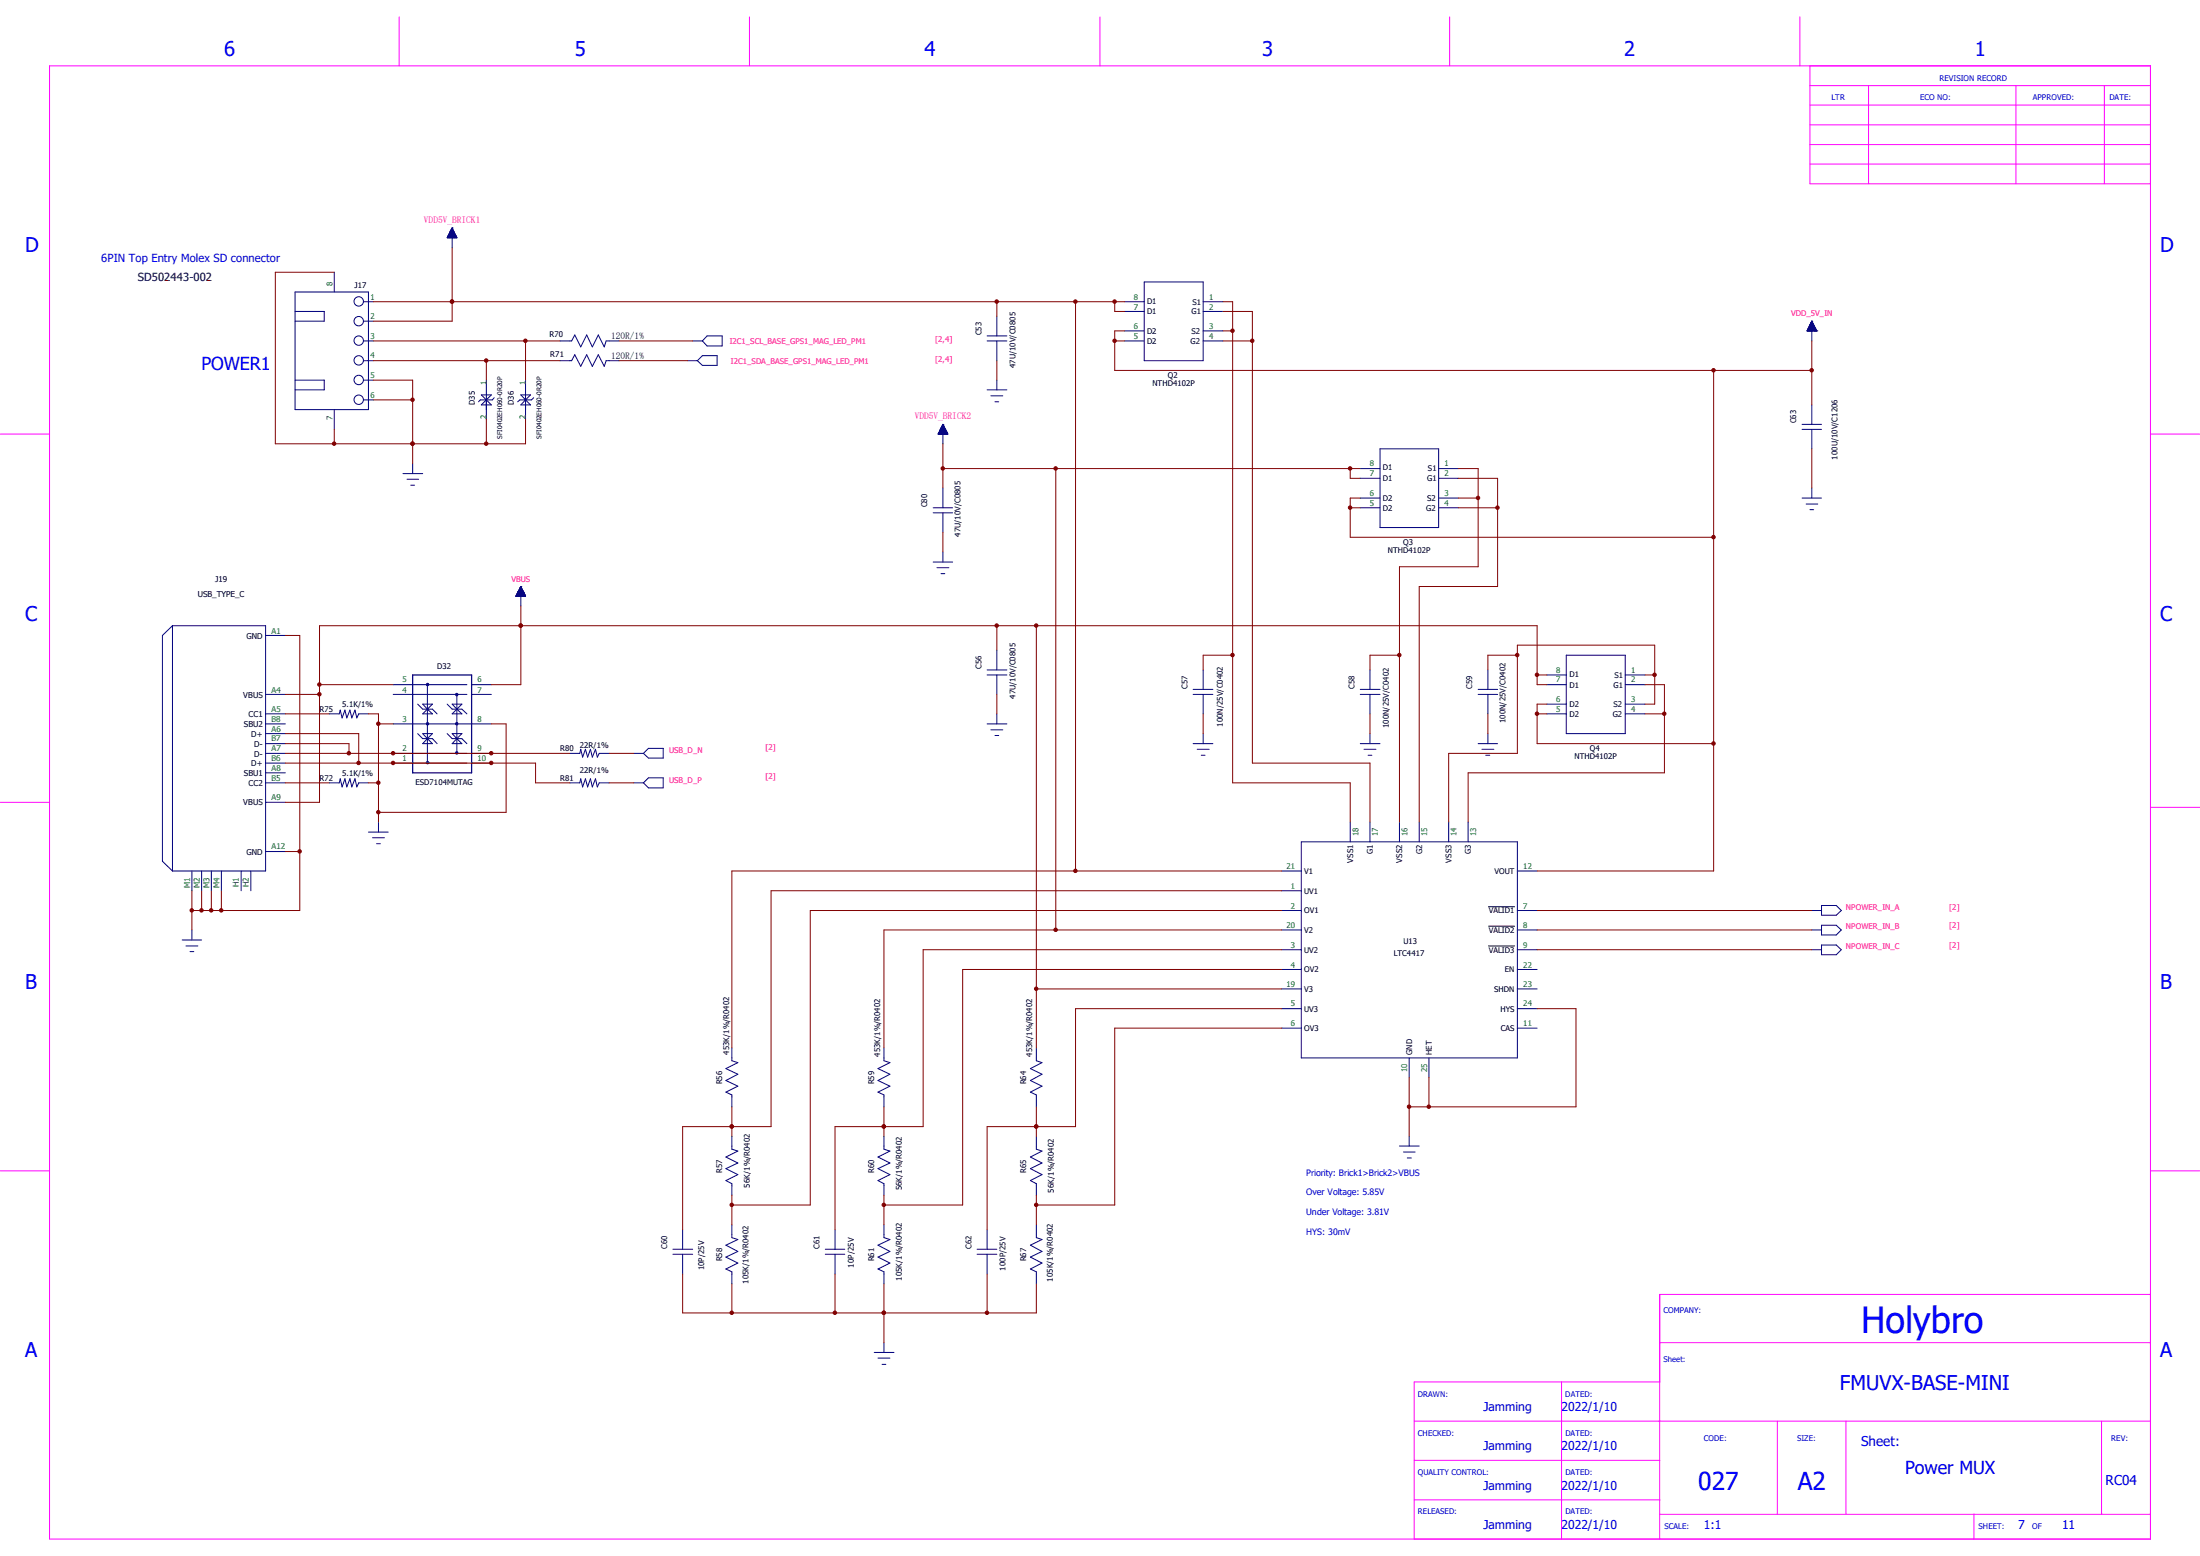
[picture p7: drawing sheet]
<svg xmlns="http://www.w3.org/2000/svg" width="297mm" height="210mm" viewBox="0 0 297 210" stroke-linecap="round" stroke-linejoin="round" font-family="sans-serif">
<g fill="none" stroke="#000080" stroke-width=".14">
<path d="M39.8 39.4h9.9v15.9h-9.9zM45.1 36.7v2.7M60.5 32h1.1M60.5 31.9v.2M60.5 31.9h1.1M60.5 31.8h1.1v.3M60.5 31.8v.3M60.5 31.8h1.1M60.5 31.7h1M60.5 31.7v.4M60.6 31.7h.9M60.6 31.7h.8"/>
<path d="M60.7 31.5h.7v.6M60.7 31.4h.6v.7M60.7 31.3v.8M60.7 31.4h.6M60.7 31.3h.6M60.7 31.2v.9M60.8 31.3h.5M60.8 31.2h.5v.9M60.8 31.2v.9M60.8 31.2h.4M60.9 31.1h.3M60.9 31v1.1"/>
<path d="M60.9 31.1h.3v1M60.9 31h.2M60.9 30.9v1.2M61 30.9h.1M61 30.9h.1v1.2M61 30.8v1.3M61 30.8h.1M61 30.8v2.6M61 30.8l-.6 1.3h1.3M61 30.8l.7 1.3M61.1 31v1.1M61.3 31.3v.8"/>
<path d="M61.4 31.5h-.7v.6M61.4 31.6h-.8v.5M61.4 31.6v.5M61.5 31.7v.4M61.6 32h-1.2v.1M61.6 31.9v.2M61.7 32v.1M154.5 38.1h7.9v10.6h-7.9zM39.8 42h4v1.3h-4M39.8 51.3h4v1.3h-4M45.1 55.3v2.7M49.1 48.7h1.3"/>
<path d="M49.1 40.7h1.3M49.1 46h1.3M49.1 43.3h1.3M49.1 51.3h1.3M49.1 54h1.3M65 53.3l1.3 1.4h-1.3l1.3-1.4zM65.7 51.3v5.3M66.7 53.7l-.2 .3h-1.6l-.3 .2M70.3 53.3h1.3l-.6 .7zM71 54l.6 .7h-1.3zM71 51.3v5.3M72.1 53.7l-.3 .3h-1.6l-.3 .2"/>
<path d="M75.6 48.7h1.6l.4-.8 .8 1.5 .8-1.5 .8 1.5 .8-1.5 .8 1.5 .2-.7h1.8M75.6 46h1.6l.4-.8 .8 1.6 .8-1.6 .8 1.6 .8-1.6 .8 1.6 .2-.8h1.8M92.8 48.7h1.3M93.5 46h1.3M94.8 48h2v1.3h-2l-.7-.6zM95.5 45.3h2v1.4h-2l-.7-.7zM126.7 58.5v.1M126.7 58.5h1.2M126.7 58.5h1.2v.1M126.7 58.4v.2M126.7 58.4h1.1M126.8 58.4h1"/>
<path d="M126.8 58.3h1v.3M126.9 58.1h.8v.5M126.9 58.1v.5M126.9 58.1h.8M126.9 58h.8M126.9 58v.6M127 58h.6M127 57.9v.7M127 57.9h.6M127 57.8h.6v.8M127 57.8h.6M127 57.7v.9"/>
<path d="M127.1 57.7h.4M127.1 57.7v.9M127.2 57.6h.3v1M127.2 57.6h.2M127.2 57.5v1.1M127.2 57.5h.2v1.1M127.3 57.4h.1M127.3 57.3v1.3M127.3 57.3h.1M127.3 57.3v2.6M127.3 57.3l-.6 1.3M127.3 57.3l.7 1.3h-1.3"/>
<path d="M127.3 57.4v1.2M127.4 57.4h-.2v1.2M127.5 57.7v.9M127.6 57.9v.7M127.7 58v.6M127.8 58.2h-1v.4M127.8 58.3h-1v.3M127.8 58.3v.3M127.9 58.5v.1M133.3 46h2.6M133.3 45.3h2.6M133.3 52.6h2.6"/>
<path d="M133.8 53.4h1.6M134.3 54.2h.5M134.6 42.7v2.6M134.6 46v2.7M134.6 51.3v1.3M151.8 40.7h2.7M151.8 42h2.7M151.8 44.7h2.7M151.8 46h2.7M162.4 40.7h2.7M162.4 42h2.7M162.4 44.7h2.7"/>
<path d="M162.4 46h2.7M243.3 58h2.6M243.3 57.3h2.6M244 44.7h.1M244 44.7h1.3M244 44.6h1.2M244 44.6h1.2v.1M244.1 44.5h1.1v.2M244.1 44.4v.3M244.1 44.4h1.1M244.1 44.7v-.3h1v.3M244.1 44.3h1"/>
<path d="M244.1 44.3h1v.4M244.1 44.2v.5M244.2 44.2h.8M244.2 44.2h.8v.5M244.3 44.7v-.7h.6v.7M244.3 44h.6M244.3 43.9h.6v.8M244.3 43.9v.8M244.3 43.9h.6M244.3 43.8v.9M244.4 43.8h.4M244.4 43.7h.4v1"/>
<path d="M244.4 43.7v1M244.5 43.7h.3M244.5 43.6h.2v1.1M244.5 43.6v1.1M244.5 43.6h.2M244.5 43.5h.2v1.2M244.5 43.5v1.2M244.6 43.5h.1M244.6 43.3h.1M244.6 43.3v2.7M244.6 54.7v2.6M244.6 58v2.6"/>
<path d="M244.6 43.3l-.6 1.4M244.6 43.3l.7 1.4M244.6 43.4v1.3M245 44.1h-.8v.6M245.2 44.5h-1.2v.2M245.3 44.7h.1M54.4 63.9h2.7M54.9 64.7h1.6M55.5 65.5h.5M55.7 62.6v1.3M69.9 79.9h.8M69.9 79.8h.8"/>
<path d="M70 79.7h.6M70.1 79.6h.4M70.1 79.5h.4M70.2 79.4h.2M70.2 79.3h.2M70.3 79.2h.1M70.3 79.2v2.6M70.3 79.2l.7 1.3M70.3 79.2l-.7 1.3h1.4M70.4 79.2h-.1v1.3M70.4 79.2v1.3M70.5 79.6h-.4v.9"/>
<path d="M70.5 79.5v1M70.7 79.8h-.7v.7M70.7 79.8v.7M126 68.5h2.6M126 69.2h2.6M126 75.9h2.6M126.5 76.6h1.6M127 77.4h.6M127.3 65.9v2.6M127.3 69.2v2.6M127.3 74.5v1.4M183.6 63.2h2.7"/>
<path d="M183.6 64.6h2.7M183.6 67.2h2.7M183.6 68.5h2.7M186.3 60.6h7.9v10.6h-7.9zM194.2 63.2h2.7M194.2 64.6h2.7M194.2 67.2h2.7M194.2 68.5h2.7M243.3 67.2h2.6M243.8 68h1.6M244.3 68.8h.6M244.6 65.9v1.3"/>
<path d="M23.3 84.5h12.6v33.1h-12.6M23.3 84.5v33.1M23.3 84.5l-1.4 1.3v30.4l1.4 1.4M35.9 99h2.6M35.9 96.4h2.6M35.9 93.7h2.6M35.9 97.7h2.6M35.9 85.8h2.6M44.4 96.4h1.4l.1-.6 .3 1.1 .4-1.1 .2 1.1 .4-1.1 .3 1.1 .4-1.1 .3 1.1 .2-.5h1.3M53.1 92.4h9.9M53.1 93.7h9.9M53.1 97.7h13.2"/>
<path d="M56.4 95l.7 .7h1.3l.6 .7M56.4 99l.7 .7h1.3l.6 .7M57.1 99h1.3l-.7 .7zM57.1 95h1.3l-1.3 1.4h1.3zM57.7 99.7l.7 .7h-1.3zM57.7 92.4v10.6M60.4 95l.6 .7h1.4l.6 .7M60.4 99l.6 .7h1.4l.6 .7M61 99h1.4l-.7 .7zM61 95h1.4l-1.4 1.4h1.4zM61.7 99.7l.7 .7h-1.4zM61.7 93.7v8"/>
<path d="M63.7 92.4h2.6M63.7 93.7h2.6M69.7 80.5h1.3M69.7 80.3h1.2M69.7 80.5v-.2h1.2v.2M69.8 80.3h1.1M69.8 80.5v-.3h1v.3M69.8 80.2h1M69.8 80.5v-.4h1v.4M69.8 80.1h1M69.9 80.5v-.5h.8v.5M69.9 80.5v-.6h.8v.6"/>
<path d="M70.1 80.5v-.8h.5v.8M70.1 80.5v-1h.3v1M70.2 80.5v-1.2h.2v1.2M133.3 91.1h2.6M133.3 90.4h2.6M133.3 97.7h2.6M133.8 98.5h1.6M134.3 99.3h.5M134.6 87.8v2.6M134.6 91.1v2.6M134.6 96.4v1.3M161.1 93.7h2.6"/>
<path d="M161.1 93h2.6M162.4 90.4v2.6M162.4 93.7v2.7M162.4 99v1.4M183.6 93.7h2.7M183.6 93h2.7M185 90.4v2.6M185 93.7v2.7M185 99v1.4M199.6 93.7h2.6M199.6 93h2.6M200.9 90.4v2.6"/>
<path d="M200.9 93.7v2.7M200.9 99v1.4M208.8 91.1h2.7M208.8 92.4h2.7M208.8 95h2.7M208.8 96.4h2.7M211.5 88.4h7.9v10.6h-7.9zM219.4 91.1h2.7M219.4 92.4h2.7M219.4 95h2.7M219.4 96.4h2.7M25.9 117.6v2.6"/>
<path d="M27.2 117.6v2.6M28.5 117.6v2.6M29.9 117.6v2.6M32.6 117.6v2.6M33.9 117.6v2.6M35.9 101.7h2.6M35.9 105.7h2.6M35.9 114.9h2.6M35.9 108.3h2.6M35.9 104.3h2.6M35.9 103h2.6M35.9 100.4h2.6"/>
<path d="M44.4 105.7h1.4l.1-.6 .3 1.1 .4-1.1 .2 1.1 .4-1.1 .3 1.1 .4-1.1 .3 1.1 .2-.5h1.3M49.7 112.3h2.7M50.3 113.1h1.6M50.8 113.9h.6M51.1 111v1.3M53.1 101.7h9.9M53.1 103h9.9M63.7 101.7h2.6M63.7 103h2.6M76.9 101.7h1.4l.1-.6 .3 1.1 .3-1.1 .3 1.1 .4-1.1 .3 1.1 .4-1.1 .2 1.1 .3-.5h1.4M76.9 105.7h1.4l.1-.6 .3 1.1 .3-1.1 .3 1.1 .4-1.1 .3 1.1 .4-1.1 .2 1.1 .3-.5h1.4M85.6 101.7h1.3"/>
<path d="M85.6 105.7h1.3M86.9 101.7l.6-.7h2v1.3h-2zM87.5 105h2v1.3h-2l-.6-.6zM161.1 100.4h2.6M161.6 101.1h1.6M162.2 101.9h.5M173 117.6h2.7M175.7 113.6h29.2v29.2h-29.2zM182.3 111v2.6M183.6 100.4h2.7M184.1 101.1h1.7M184.7 101.9h.5"/>
<path d="M185 111v2.6M188.9 111v2.6M191.6 111v2.6M195.6 111v2.6M198.2 111v2.6M199.6 100.4h2.6M200.1 101.1h1.6M200.6 101.9h.5M204.9 117.6h2.6M24.6 126.9h2.6M25.1 127.7h1.6M25.7 128.4h.5"/>
<path d="M25.9 125.5v1.4M173 120.2h2.7M173 122.9h2.7M173 125.5h2.7M173 128.2h2.7M173 130.9h2.7M173 133.5h2.7M173 136.1h2.7M173 138.8h2.7M204.9 122.9h2.6M204.9 125.5h2.6M204.9 128.2h2.6"/>
<path d="M204.9 130.9h2.6M204.9 133.5h2.6M204.9 136.1h2.6M204.9 138.8h2.6M244.6 122.9h1.3M244.6 125.5h1.3M244.6 128.2h1.3M245.9 122.2h2l.7 .7-.7 .6h-2zM245.9 124.9h2l.7 .6-.7 .7h-2zM245.9 127.6h2l.7 .6-.7 .7h-2zM98.8 141.4v1.8l.8 .2-1.6 .8 1.6 .8-1.6 .8 1.6 .8-1.6 .8 .8 .4v1.6M98.8 153.4v1.7l.8 .3-1.6 .8 1.6 .8-1.6 .7 1.6 .8-1.6 .8 .8 .5v1.5"/>
<path d="M119.3 141.4v1.8l.8 .2-1.6 .8 1.6 .8-1.6 .8 1.6 .8-1.6 .8 .8 .4v1.6M119.3 153.4v1.7l.8 .3-1.6 .8 1.6 .8-1.6 .7 1.6 .8-1.6 .8 .8 .5v1.5M139.9 141.4v1.8l.8 .2-1.6 .8 1.6 .8-1.6 .8 1.6 .8-1.6 .8 .8 .4v1.6M139.9 153.4v1.7l.8 .3-1.6 .8 1.6 .8-1.6 .7 1.6 .8-1.6 .8 .8 .5v1.5M188.9 154.7h2.7M189.5 155.5h1.6M190 156.3h.5M190.2 142.8v2.6M190.2 153.4v1.3M192.9 142.8v2.6M90.8 169.3h2.7M90.8 168.6h2.7"/>
<path d="M92.2 166v2.6M92.2 169.3v2.7M98.8 165.3v1.7l.8 .3-1.6 .8 1.6 .8-1.6 .8 1.6 .8-1.6 .8 .8 .4v1.6M111.4 169.3h2.6M111.4 168.6h2.6M112.7 166v2.6M112.7 169.3v2.7M119.3 165.3v1.7l.8 .3-1.6 .8 1.6 .8-1.6 .8 1.6 .8-1.6 .8 .8 .4v1.6M131.9 169.3h2.7M131.9 168.6h2.7M133.3 166v2.6M133.3 169.3v2.7"/>
<path d="M139.9 165.3v1.7l.8 .3-1.6 .8 1.6 .8-1.6 .8 1.6 .8-1.6 .8 .8 .4v1.6M118 182.5h2.7M118.5 183.3h1.6M119.1 184.1h.5M119.3 181.2v1.3"/>
<circle cx="48.4" cy="54" r=".64"/>
<circle cx="48.4" cy="46" r=".64"/>
<circle cx="48.4" cy="43.3" r=".64"/>
<circle cx="48.4" cy="51.3" r=".64"/>
<circle cx="48.4" cy="40.7" r=".64"/>
<circle cx="48.4" cy="48.6" r=".64"/>
</g>
<path d="M55.7 91.1h8v13.2h-8z" fill="none" stroke="#000080" stroke-width=".17"/>
<g fill="none" stroke="#000080" stroke-width=".25">
<circle cx="57.7" cy="97.7" r=".11"/>
<circle cx="57.7" cy="92.4" r=".11"/>
<circle cx="61.7" cy="93.7" r=".11"/>
<circle cx="61.7" cy="97.7" r=".11"/>
<circle cx="57.7" cy="102.9" r=".11"/>
<circle cx="61.7" cy="101.6" r=".11"/>
</g>
<g fill="none" stroke="#800000" stroke-width=".14">
<path d="M45.1 36.7h-7.9v23.2h33.8v-3.3M61 33.4v9.9h-10.6M45.1 58v1.9M50.4 46h25.2M50.4 40.7h101.4M50.4 51.3h5.3v11.3M50.4 54h5.3M50.4 48.7h25.2M55.7 59.9h.1M61 40.7h.1M65.7 48.7v2.6M65.7 56.6v3.3"/>
<path d="M71 46h.1M71 46v5.3M83.6 46h9.9M83.6 48.7h9.2M127.3 59.9v6M134.6 40.7v2M134.6 48.7v2.6M145.2 40.7v76.9M150.5 40.7v1.3h1.3M150.5 46h1.3M151.8 44.7h-1.3v5.3h94.1M165.1 42h4v61h15.9v8"/>
<path d="M165.1 46h4M165.1 40.7h1.3v65h15.9v5.3M165.1 44.7h1.3M231.4 50v67.6h-23.9M244.6 46v8.7M127.3 63.2h56.3M127.3 71.8v2.7M142.5 63.2v62.3M182.3 68.5h1.3M182.3 63.2v1.4h1.3M183.6 67.2h-1.3v5.3h49.1M196.9 68.5h5.3"/>
<path d="M196.9 64.6h5.3v14.6h-10.6v31.8M196.9 63.2h2.7v13.3h-10.7v34.5M196.9 67.2h2.7M244.6 60.6v5.3M38.5 96.4h5.9M38.5 85.8h2v37.1h-14.6M38.5 99h9.9v4M38.5 93.7h4.6M43.1 92.4h10M49.7 96.4h1.4v14.6M51.1 97.7h2M66.3 97.7h2v11.9h-17.2"/>
<path d="M70.3 84.5h.1M70.3 81.8v10.6h-4M134.6 84.5v3.3M134.6 93.7v2.7M139.9 84.5v56.9M162.4 96.4v2.6M166.4 88.4h-4v2M185 96.4v2.6M188.9 88.4h-3.9v2M200.9 96.4v2.6M204.9 88.4h-4v2M207.5 91.1h1.3"/>
<path d="M207.5 96.4h1.3M208.8 92.4h-1.3v-7.9h-164.4v23.8h-4.6M208.8 95h-1.3v5.4h23.9M222.1 92.4h2.6v11.9h-26.5v6.7M222.1 91.1h1.3M222.1 95h1.3v-7.9h-18.5v14.6h-9.3v9.3M222.1 96.4h2.6M38.5 103h33.8v2.7h4.6M38.5 101.7h38.4M38.5 105.7h5.9M38.5 100.4h8.6v1.3M38.5 114.9h2"/>
<path d="M49.7 105.7h1.4M53.1 103h.1M53.1 101.7h.1M66.3 101.7h.1M66.3 103h.1M82.3 101.7h3.3M82.3 105.7h3.3M173 117.6h-74.2v23.8M25.9 120.2v5.3M27.2 120.2v2.7M28.5 120.2v2.7M29.9 120.2v2.7"/>
<path d="M139.9 133.5h33.1M173 138.8h-22.5v23.8h-10.6M173 136.1h-27.8v16h-11.9v13.9M173 120.2h-68.9v31.9h-11.9v13.9M173 128.2h-48.4v23.9h-11.9v13.9M173 125.5h-53.7v15.9M173 122.9h-63.6v39.7h-10.6M173 130.9h-43v31.7h-10.7M207.5 136.1h5.3v13.3h-22.6M207.5 125.5h37.1M207.5 128.2h37.1M207.5 122.9h37.1"/>
<path d="M98.8 152.1h.1M98.8 149.4v4M119.3 152.1h.1M119.3 149.4v4M139.9 152.1h.1M139.9 149.4v4M190.2 145.4v8M192.9 145.4v4M92.2 172v5.2h47.7v-3.9M98.8 161.3v4M98.8 173.3v3.9M112.7 172v5.2"/>
<path d="M119.3 177.2h.1M119.3 161.3v4M119.3 173.3v7.9M133.3 172v5.2M139.9 161.3v4"/>
</g>
<g fill="#800000" stroke="#800000" stroke-width=".14">
<circle cx="169.1" cy="46" r=".23"/>
<circle cx="224.7" cy="96.3" r=".23"/>
<circle cx="145.2" cy="40.7" r=".23"/>
<circle cx="142.5" cy="63.2" r=".23"/>
<circle cx="134.6" cy="40.7" r=".23"/>
<circle cx="207.5" cy="91.1" r=".23"/>
<circle cx="166.4" cy="88.4" r=".23"/>
<circle cx="188.9" cy="88.4" r=".23"/>
<circle cx="204.8" cy="88.4" r=".23"/>
<circle cx="139.9" cy="84.4" r=".23"/>
<circle cx="98.8" cy="152" r=".23"/>
<circle cx="119.3" cy="152" r=".23"/>
<circle cx="139.9" cy="152" r=".23"/>
<circle cx="139.9" cy="133.5" r=".23"/>
<circle cx="139.9" cy="162.6" r=".23"/>
<circle cx="142.5" cy="125.5" r=".23"/>
<circle cx="119.3" cy="162.6" r=".23"/>
<circle cx="145.2" cy="117.5" r=".23"/>
<circle cx="98.8" cy="162.6" r=".23"/>
<circle cx="98.8" cy="177.2" r=".23"/>
<circle cx="112.7" cy="177.2" r=".23"/>
<circle cx="119.3" cy="177.2" r=".23"/>
<circle cx="133.2" cy="177.2" r=".23"/>
<circle cx="244.6" cy="50" r=".23"/>
<circle cx="192.9" cy="149.4" r=".23"/>
<circle cx="190.2" cy="149.4" r=".23"/>
<circle cx="150.5" cy="46" r=".23"/>
<circle cx="150.5" cy="40.7" r=".23"/>
<circle cx="166.4" cy="44.6" r=".23"/>
<circle cx="182.3" cy="63.2" r=".23"/>
<circle cx="182.3" cy="68.5" r=".23"/>
<circle cx="199.5" cy="67.2" r=".23"/>
<circle cx="202.2" cy="68.5" r=".23"/>
<circle cx="231.3" cy="72.5" r=".23"/>
<circle cx="231.3" cy="50" r=".23"/>
<circle cx="231.3" cy="100.4" r=".23"/>
<circle cx="207.5" cy="96.3" r=".23"/>
<circle cx="223.4" cy="91.1" r=".23"/>
<circle cx="55.7" cy="59.9" r=".23"/>
<circle cx="45.1" cy="59.9" r=".23"/>
<circle cx="61" cy="40.7" r=".23"/>
<circle cx="55.7" cy="54" r=".23"/>
<circle cx="70.3" cy="84.4" r=".23"/>
<circle cx="134.6" cy="84.4" r=".23"/>
<circle cx="43.1" cy="92.4" r=".23"/>
<circle cx="40.4" cy="114.9" r=".23"/>
<circle cx="27.2" cy="122.9" r=".23"/>
<circle cx="28.5" cy="122.9" r=".23"/>
<circle cx="29.9" cy="122.9" r=".23"/>
<circle cx="25.9" cy="122.9" r=".23"/>
<circle cx="43.1" cy="93.7" r=".23"/>
<circle cx="51.1" cy="109.6" r=".23"/>
<circle cx="51.1" cy="105.6" r=".23"/>
<circle cx="51.1" cy="97.7" r=".23"/>
<circle cx="65.6" cy="48.7" r=".23"/>
<circle cx="70.9" cy="46" r=".23"/>
<circle cx="65.6" cy="59.9" r=".23"/>
<circle cx="127.3" cy="63.2" r=".23"/>
<circle cx="47.1" cy="101.7" r=".23"/>
<circle cx="53.1" cy="101.7" r=".23"/>
<circle cx="48.4" cy="103" r=".23"/>
<circle cx="53.1" cy="103" r=".23"/>
<circle cx="66.3" cy="101.7" r=".23"/>
<circle cx="66.3" cy="103" r=".23"/>
</g>
<g fill="none" stroke="#f0f" stroke-width=".14">
<path d="M6.7 8.9h283.6v198.8h-283.6zM53.9 2.3v6.6M101.2 2.3v6.6M148.5 2.3v6.6M195.7 2.3v6.6M243 2.3v6.6M244.3 8.9v15.9h46M244.3 16.8h46M244.3 11.6h46M244.3 14.2h46M244.3 19.5h46M252.3 11.6v13.2"/>
<path d="M272.2 11.6v13.2M284.1 11.6v13.2M244.3 22.1h46M0 58.6h6.7M290.3 58.6h6.7M0 108.3h6.7M290.3 109h6.7M0 158h6.7M290.3 158h6.7M290.3 174.7h-66.2v33M190.9 191.8h99.4M190.9 197.1h33.2"/>
<path d="M210.8 186.5v21.2M224.1 181.2h66.2M224.1 186.5h-33.2v21.2M239.9 191.8v12.6M249.2 191.8v12.6M283.7 191.8v12.6M190.9 202.4h33.2M224.1 204.4h66.2M266.5 204.4v3.3"/>
</g>
<path d="M201 122.4h3.5M201 125h3.5M201 127.7h3.5" fill="none" stroke="#000" stroke-width=".14"/>
<text font-size="4.9" fill="#00f" x="251.2" y="179.9">Holybro</text>
<g font-size="3.3" fill="#00f">
<text x="229.3" y="201">027</text>
<text x="242.7" y="201">A2</text>
</g>
<g font-size="2.7" fill="#00f">
<text x="30.3" y="7.6">6</text>
<text x="77.6" y="7.6">5</text>
<text x="124.8" y="7.6">4</text>
<text x="170.4" y="7.6">3</text>
<text x="219.3" y="7.6">2</text>
<text x="266.6" y="7.6">1</text>
<text x="3.4" y="34.1">D</text>
<text x="291.6" y="34.1">D</text>
<text x="3.4" y="83.8">C</text>
<text x="291.6" y="83.8">C</text>
<text x="3.4" y="133.5">B</text>
<text x="291.6" y="133.5">B</text>
<text x="3.4" y="183.2">A</text>
<text x="291.6" y="183.2">A</text>
<text x="248.4" y="187.6">FMUVX-BASE-MINI</text>
</g>
<g font-size="2.4" fill="#00f">
<text x="27.2" y="50">POWER1</text>
<text x="257.2" y="199">Power MUX</text>
</g>
<g font-size="1.8" fill="#00f">
<text x="251.2" y="195.1">Sheet:</text>
<text x="284.3" y="200.4">RC04</text>
</g>
<g font-size="1.6" fill="#00f">
<text x="200.3" y="190.5">Jamming</text>
<text x="210.8" y="190.5">2022/1/10</text>
<text x="200.3" y="195.7">Jamming</text>
<text x="210.8" y="195.7">2022/1/10</text>
<text x="200.3" y="201.1">Jamming</text>
<text x="210.8" y="201.1">2022/1/10</text>
<text x="200.3" y="206.4">Jamming</text>
<text x="210.8" y="206.4">2022/1/10</text>
<text x="230" y="206.4">1:1</text>
<text x="272.5" y="206.4">7</text>
<text x="278.4" y="206.4">11</text>
</g>
<text font-size="1.5" fill="#00f" x="13.7" y="35.4">6PIN Top Entry Molex SD connector</text>
<text font-size="1.5" x="18.6" y="37.9">SD502443-002</text>
<g font-size="1.3" fill="#ff0080">
<text x="57.2" y="30.1">VDD5V_BRICK1</text>
<text x="123.5" y="56.6">VDD5V_BRICK2</text>
</g>
<g font-size="1.3">
<text x="82.5" y="45.8">120R/1%</text>
<text x="82.5" y="48.4">120R/1%</text>
</g>
<g font-size="1.2" fill="#00f">
<text x="176.4" y="158.7">Priority: Brick1&gt;Brick2&gt;VBUS</text>
<text x="176.4" y="161.3">Over Voltage: 5.85V</text>
<text x="176.4" y="164">Under Voltage: 3.81V</text>
<text x="176.4" y="166.6">HYS: 30mV</text>
</g>
<g font-size="1.1" fill="#00f">
<text x="261.8" y="10.9">REVISION RECORD</text>
<text x="247.3" y="13.5">LTR</text>
<text x="259.2" y="13.5">ECO NO:</text>
<text x="274.4" y="13.5">APPROVED:</text>
<text x="284.8" y="13.5">DATE:</text>
<text x="224.6" y="177.2">COMPANY:</text>
<text x="224.6" y="183.9">Sheet:</text>
<text x="191.4" y="188.5">DRAWN:</text>
<text x="211.3" y="188.5">DATED:</text>
<text x="191.4" y="193.8">CHECKED:</text>
<text x="211.3" y="193.8">DATED:</text>
<text x="230" y="194.5">CODE:</text>
<text x="242.6" y="194.5">SIZE:</text>
<text x="285" y="194.5">REV:</text>
<text x="191.4" y="199.1">QUALITY CONTROL:</text>
<text x="211.3" y="199.1">DATED:</text>
<text x="191.4" y="204.4">RELEASED:</text>
<text x="211.3" y="204.4">DATED:</text>
<text x="224.7" y="206.4">SCALE:</text>
<text x="267.1" y="206.4">SHEET:</text>
<text x="274.4" y="206.4">OF</text>
</g>
<g font-size="1.1" fill="#008000">
<text x="44.9" y="38.6" transform="rotate(-90 44.9 38.6)">8</text>
<text x="50" y="40.4">1</text>
<text x="153.1" y="40.4">8</text>
<text x="153.1" y="41.8">7</text>
<text x="163.2" y="40.4">1</text>
<text x="163.2" y="41.8">2</text>
<text x="50" y="43.1">2</text>
<text x="50" y="45.8">3</text>
<text x="153.1" y="44.4">6</text>
<text x="153.1" y="45.8">5</text>
<text x="163.2" y="44.4">3</text>
<text x="163.2" y="45.8">4</text>
<text x="50" y="48.4">4</text>
<text x="50" y="51.1">5</text>
<text x="50" y="53.7">6</text>
<text x="65.7" y="52" transform="rotate(-90 65.7 52)">1</text>
<text x="71" y="52" transform="rotate(-90 71 52)">1</text>
<text x="44.9" y="56.7" transform="rotate(-90 44.9 56.7)">7</text>
<text x="65.7" y="56.6" transform="rotate(-90 65.7 56.6)">2</text>
<text x="71" y="56.6" transform="rotate(-90 71 56.6)">2</text>
<text x="184.9" y="62.9">8</text>
<text x="184.9" y="64.3">7</text>
<text x="195" y="62.9">1</text>
<text x="195" y="64.3">2</text>
<text x="184.9" y="67">6</text>
<text x="184.9" y="68.3">5</text>
<text x="195" y="67">3</text>
<text x="195" y="68.3">4</text>
<text x="36.7" y="85.5">A1</text>
<text x="36.7" y="93.5">A4</text>
<text x="54.4" y="93.5">4</text>
<text x="54.4" y="92.1">5</text>
<text x="64.5" y="92.1">6</text>
<text x="64.5" y="93.5">7</text>
<text x="210.1" y="90.8">8</text>
<text x="210.1" y="92.1">7</text>
<text x="210.1" y="94.8">6</text>
<text x="220.2" y="90.8">1</text>
<text x="220.2" y="92.1">2</text>
<text x="220.2" y="94.8">3</text>
<text x="36.7" y="101.4">A7</text>
<text x="36.7" y="100.1">B7</text>
<text x="36.7" y="98.8">A6</text>
<text x="36.7" y="97.5">B8</text>
<text x="36.7" y="96.1">A5</text>
<text x="54.4" y="101.4">2</text>
<text x="54.4" y="97.5">3</text>
<text x="64.5" y="97.5">8</text>
<text x="64.5" y="101.4">9</text>
<text x="210.1" y="96.1">5</text>
<text x="220.2" y="96.1">4</text>
<text x="36.7" y="105.4">B5</text>
<text x="36.7" y="104.1">A8</text>
<text x="36.7" y="102.7">B6</text>
<text x="54.4" y="102.7">1</text>
<text x="64.5" y="102.7">10</text>
<text x="36.7" y="108">A9</text>
<text x="183.4" y="112.8" transform="rotate(-90 183.4 112.8)">18</text>
<text x="186" y="112.8" transform="rotate(-90 186 112.8)">17</text>
<text x="190" y="112.8" transform="rotate(-90 190 112.8)">16</text>
<text x="192.7" y="112.8" transform="rotate(-90 192.7 112.8)">15</text>
<text x="196.6" y="112.8" transform="rotate(-90 196.6 112.8)">14</text>
<text x="199.3" y="112.8" transform="rotate(-90 199.3 112.8)">13</text>
<text x="25.7" y="119.8" transform="rotate(-90 25.7 119.8)">M1</text>
<text x="27" y="119.8" transform="rotate(-90 27 119.8)">M2</text>
<text x="28.3" y="119.8" transform="rotate(-90 28.3 119.8)">M3</text>
<text x="29.6" y="119.8" transform="rotate(-90 29.6 119.8)">M4</text>
<text x="32.3" y="119.7" transform="rotate(-90 32.3 119.7)">H1</text>
<text x="33.6" y="119.7" transform="rotate(-90 33.6 119.7)">H2</text>
<text x="36.7" y="114.6">A12</text>
<text x="173.7" y="117.3">21</text>
<text x="174.3" y="120">1</text>
<text x="205.7" y="117.3">12</text>
<text x="173.7" y="125.3">20</text>
<text x="174.3" y="122.6">2</text>
<text x="205.7" y="122.6">7</text>
<text x="205.7" y="125.3">8</text>
<text x="174.3" y="127.9">3</text>
<text x="174.3" y="130.6">4</text>
<text x="205.7" y="127.9">9</text>
<text x="205.7" y="130.6">22</text>
<text x="173.7" y="133.2">19</text>
<text x="174.3" y="135.8">5</text>
<text x="205.7" y="133.2">23</text>
<text x="205.7" y="135.8">24</text>
<text x="174.3" y="138.5">6</text>
<text x="205.7" y="138.5">11</text>
<text x="190" y="144.7" transform="rotate(-90 190 144.7)">10</text>
<text x="192.7" y="144.7" transform="rotate(-90 192.7 144.7)">25</text>
</g>
<g font-size="1.1">
<text x="47.9" y="38.8">J17</text>
<text x="154.9" y="41">D1</text>
<text x="161" y="41.1">S1</text>
<text x="74.2" y="45.5">R70</text>
<text x="132.5" y="45.3" transform="rotate(-90 132.5 45.3)">C53</text>
<text x="154.9" y="42.4">D1</text>
<text x="154.9" y="45">D2</text>
<text x="154.9" y="46.4">D2</text>
<text x="160.7" y="46.4">G2</text>
<text x="160.9" y="42.4">G1</text>
<text x="160.9" y="45">S2</text>
<text x="74.3" y="48.1">R71</text>
<text x="137.1" y="49.7" transform="rotate(-90 137.1 49.7)">47U/10V/C0805</text>
<text x="155.6" y="52.1">NTHD4102P</text>
<text x="157.6" y="51.1">Q2</text>
<text x="64.1" y="54.7" transform="rotate(-90 64.1 54.7)">D35</text>
<text x="69.4" y="54.7" transform="rotate(-90 69.4 54.7)">D36</text>
<text x="242.5" y="57.2" transform="rotate(-90 242.5 57.2)">C63</text>
<text x="186.7" y="63.5">D1</text>
<text x="186.7" y="64.9">D1</text>
<text x="192.7" y="64.9">G1</text>
<text x="192.8" y="63.6">S1</text>
<text x="248.1" y="62" transform="rotate(-90 248.1 62)">100U/10V/C1206</text>
<text x="125.2" y="68.5" transform="rotate(-90 125.2 68.5)">C80</text>
<text x="186.7" y="67.6">D2</text>
<text x="186.7" y="68.9">D2</text>
<text x="192.5" y="68.9">G2</text>
<text x="192.7" y="67.6">S2</text>
<text x="129.7" y="72.4" transform="rotate(-90 129.7 72.4)">47U/10V/C0805</text>
<text x="187.4" y="74.6">NTHD4102P</text>
<text x="189.4" y="73.6">Q3</text>
<text x="26.7" y="80.6">USB_TYPE_C</text>
<text x="29" y="78.5">J19</text>
<text x="33.3" y="86.2">GND</text>
<text x="32.9" y="94.1">VBUS</text>
<text x="46.2" y="95.5">5.1K/1%</text>
<text x="59" y="90.3">D32</text>
<text x="132.5" y="90.3" transform="rotate(-90 132.5 90.3)">C56</text>
<text x="137.1" y="94.3" transform="rotate(-90 137.1 94.3)">47U/10V/C0805</text>
<text x="160.3" y="93" transform="rotate(-90 160.3 93)">C57</text>
<text x="182.9" y="93" transform="rotate(-90 182.9 93)">C58</text>
<text x="198.8" y="93" transform="rotate(-90 198.8 93)">C59</text>
<text x="211.9" y="91.3">D1</text>
<text x="211.9" y="92.8">D1</text>
<text x="211.9" y="95.4">D2</text>
<text x="217.8" y="92.8">G1</text>
<text x="217.8" y="95.4">S2</text>
<text x="218" y="91.5">S1</text>
<text x="32.9" y="98.1">SBU2</text>
<text x="33.5" y="96.8">CC1</text>
<text x="33.9" y="99.4">D+</text>
<text x="34.3" y="100.8">D-</text>
<text x="43.1" y="96.1">R75</text>
<text x="75.6" y="101.4">R80</text>
<text x="78.3" y="101">22R/1%</text>
<text x="165.1" y="98.1" transform="rotate(-90 165.1 98.1)">100N/25V/C0402</text>
<text x="187.5" y="98.3" transform="rotate(-90 187.5 98.3)">100N/25V/C0402</text>
<text x="203.2" y="97.6" transform="rotate(-90 203.2 97.6)">100N/25V/C0402</text>
<text x="211.9" y="96.7">D2</text>
<text x="214.6" y="101.4">Q4</text>
<text x="217.7" y="96.7">G2</text>
<text x="32.9" y="104.7">SBU1</text>
<text x="33.5" y="106.1">CC2</text>
<text x="33.9" y="103.4">D+</text>
<text x="34.3" y="102.1">D-</text>
<text x="43.1" y="105.4">R72</text>
<text x="46.2" y="104.7">5.1K/1%</text>
<text x="56.1" y="105.9">ESD7104MUTAG</text>
<text x="75.6" y="105.4">R81</text>
<text x="78.3" y="104.3">22R/1%</text>
<text x="212.6" y="102.5">NTHD4102P</text>
<text x="32.9" y="108.7">VBUS</text>
<text x="33.3" y="115.4">GND</text>
<text x="176.1" y="117.9">V1</text>
<text x="182.7" y="116.4" transform="rotate(-90 182.7 116.4)">VSS1</text>
<text x="185.3" y="115.3" transform="rotate(-90 185.3 115.3)">G1</text>
<text x="189.3" y="116.4" transform="rotate(-90 189.3 116.4)">VSS2</text>
<text x="192" y="115.3" transform="rotate(-90 192 115.3)">G2</text>
<text x="196" y="116.4" transform="rotate(-90 196 116.4)">VSS3</text>
<text x="198.6" y="115.3" transform="rotate(-90 198.6 115.3)">G3</text>
<text x="201.8" y="117.9">VOUT</text>
<text x="176.1" y="120.6">UV1</text>
<text x="176.1" y="123.3">OV1</text>
<text x="176.1" y="125.9">V2</text>
<text x="201" y="123.3">VALID1</text>
<text x="201" y="125.9">VALID2</text>
<text x="176.1" y="128.6">UV2</text>
<text x="176.1" y="131.2">OV2</text>
<text x="188.2" y="129">LTC4417</text>
<text x="189.5" y="127.4">U13</text>
<text x="201" y="128.6">VALID3</text>
<text x="203.2" y="131.2">EN</text>
<text x="176.1" y="133.9">V3</text>
<text x="176.1" y="136.5">UV3</text>
<text x="201.7" y="133.9">SHDN</text>
<text x="202.6" y="136.5">HYS</text>
<text x="98.4" y="142.4" transform="rotate(-90 98.4 142.4)">453K/1%/R0402</text>
<text x="118.8" y="142.6" transform="rotate(-90 118.8 142.6)">453K/1%/R0402</text>
<text x="139.4" y="142.6" transform="rotate(-90 139.4 142.6)">453K/1%/R0402</text>
<text x="176.1" y="139.1">OV3</text>
<text x="190.6" y="142.4" transform="rotate(-90 190.6 142.4)">GND</text>
<text x="193.3" y="142.4" transform="rotate(-90 193.3 142.4)">HET</text>
<text x="202.6" y="139.1">CAS</text>
<text x="97.5" y="146.4" transform="rotate(-90 97.5 146.4)">R56</text>
<text x="118" y="146.4" transform="rotate(-90 118 146.4)">R59</text>
<text x="138.6" y="146.4" transform="rotate(-90 138.6 146.4)">R64</text>
<text x="97.5" y="158.3" transform="rotate(-90 97.5 158.3)">R57</text>
<text x="101.2" y="160.3" transform="rotate(-90 101.2 160.3)">56K/1%/R0402</text>
<text x="118" y="158.3" transform="rotate(-90 118 158.3)">R60</text>
<text x="121.8" y="160.7" transform="rotate(-90 121.8 160.7)">56K/1%/R0402</text>
<text x="138.6" y="158.3" transform="rotate(-90 138.6 158.3)">R65</text>
<text x="142.3" y="161" transform="rotate(-90 142.3 161)">56K/1%/R0402</text>
<text x="90.1" y="168.5" transform="rotate(-90 90.1 168.5)">C60</text>
<text x="95.1" y="171.5" transform="rotate(-90 95.1 171.5)">10P/25V</text>
<text x="97.5" y="170.2" transform="rotate(-90 97.5 170.2)">R58</text>
<text x="101.1" y="173.3" transform="rotate(-90 101.1 173.3)">105K/1%/R0402</text>
<text x="110.6" y="168.5" transform="rotate(-90 110.6 168.5)">C61</text>
<text x="115.3" y="171.1" transform="rotate(-90 115.3 171.1)">10P/25V</text>
<text x="118" y="170.2" transform="rotate(-90 118 170.2)">R61</text>
<text x="121.8" y="172.9" transform="rotate(-90 121.8 172.9)">105K/1%/R0402</text>
<text x="131.1" y="168.5" transform="rotate(-90 131.1 168.5)">C62</text>
<text x="135.8" y="171.5" transform="rotate(-90 135.8 171.5)">100P/25V</text>
<text x="138.6" y="170.2" transform="rotate(-90 138.6 170.2)">R67</text>
<text x="142.2" y="173" transform="rotate(-90 142.2 173)">105K/1%/R0402</text>
</g>
<g font-size="1.1" fill="#ff0080">
<text x="98.5" y="46.4">I2C1_SCL_BASE_GPS1_MAG_LED_PM1</text>
<text x="126.2" y="46.1">[2,4]</text>
<text x="241.8" y="42.7">VDD_5V_IN</text>
<text x="98.7" y="49.1">I2C1_SDA_BASE_GPS1_MAG_LED_PM1</text>
<text x="126.2" y="48.8">[2,4]</text>
<text x="69" y="78.5">VBUS</text>
<text x="90.3" y="101.7">USB_D_N</text>
<text x="103.3" y="101.2">[2]</text>
<text x="90.3" y="105.7">USB_D_P</text>
<text x="103.3" y="105.1">[2]</text>
<text x="249.2" y="122.8">NPOWER_IN_A</text>
<text x="249.2" y="125.4">NPOWER_IN_B</text>
<text x="263.1" y="122.8">[2]</text>
<text x="263.1" y="125.3">[2]</text>
<text x="249.2" y="128.1">NPOWER_IN_C</text>
<text x="263.1" y="127.9">[2]</text>
</g>
<g font-size=".9">
<text x="67.8" y="59.3" transform="rotate(-90 67.8 59.3)">SFI0402EH060-0R20P</text>
<text x="73.1" y="59.3" transform="rotate(-90 73.1 59.3)">SFI0402EH060-0R20P</text>
</g>
</svg>
